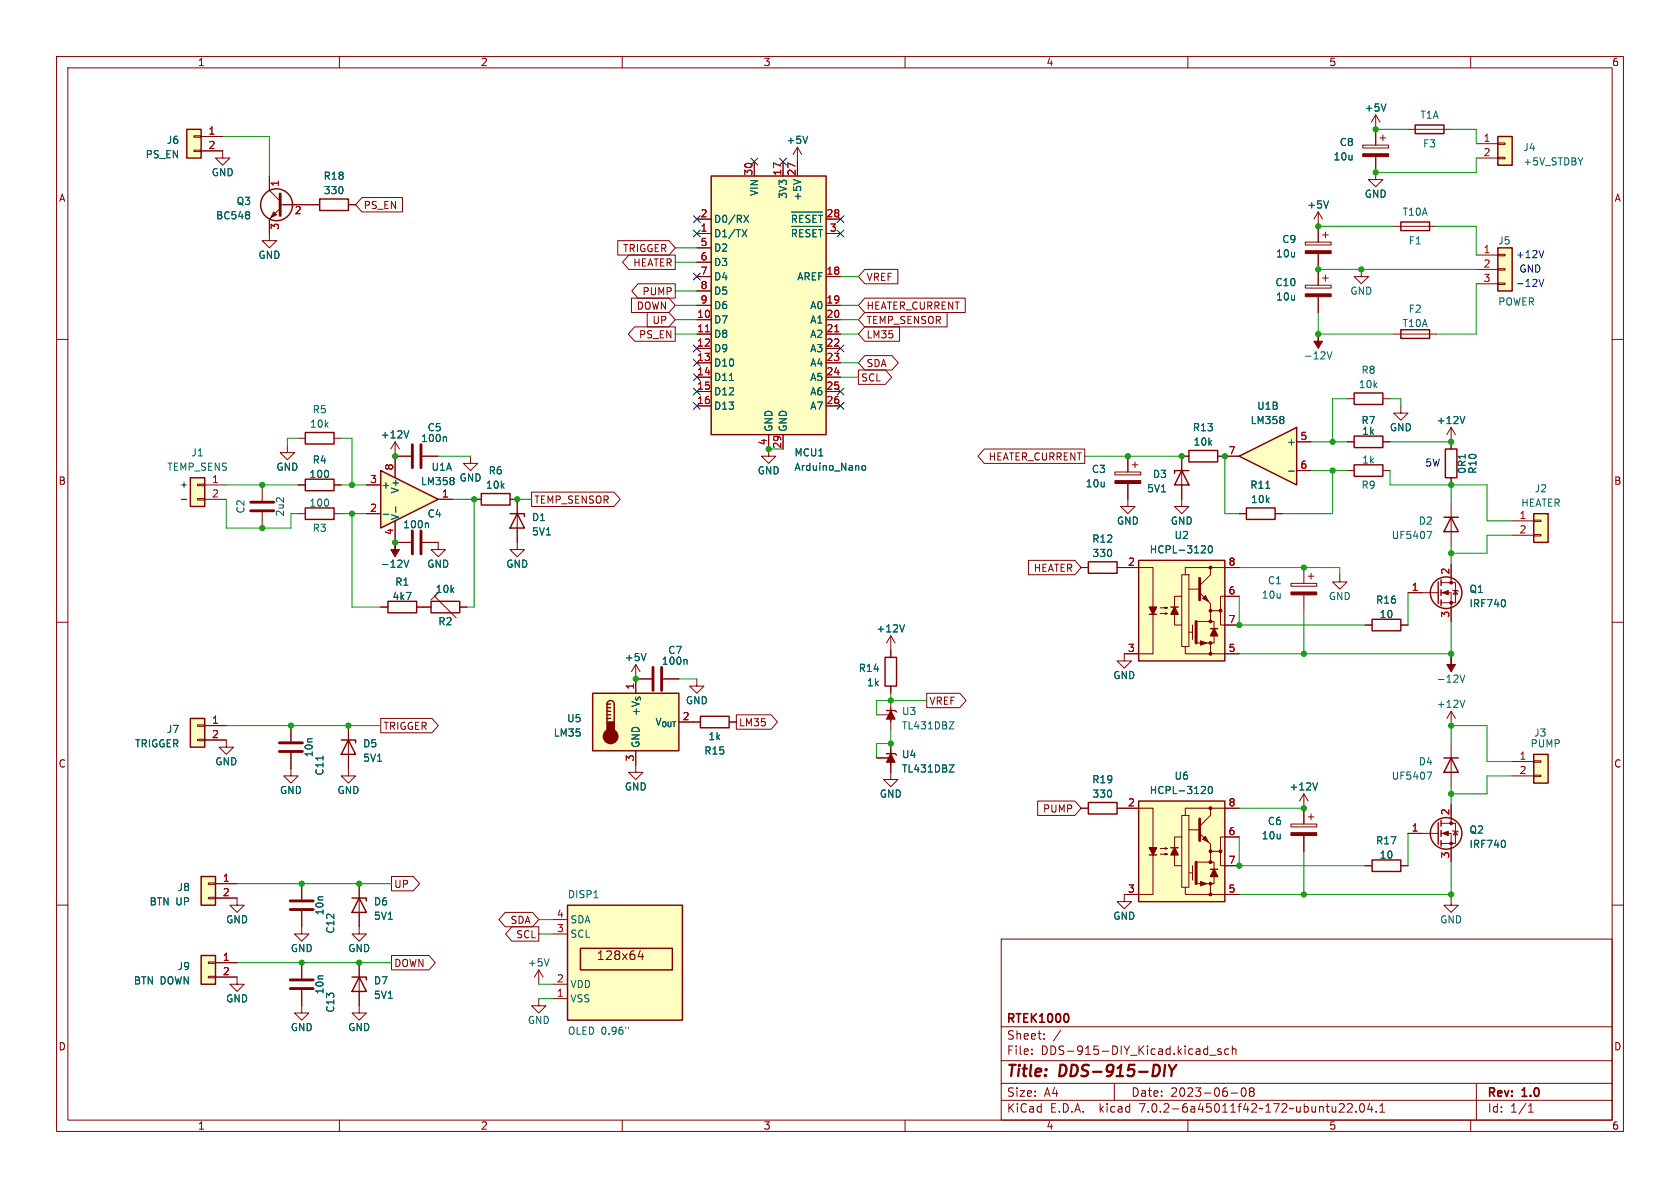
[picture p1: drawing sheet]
<svg xmlns="http://www.w3.org/2000/svg" width="297mm" height="210mm" viewBox="0 0 297 210" stroke-linecap="round" stroke-linejoin="round" font-family="sans-serif">
<g fill="none" stroke="#840000" stroke-width=".18">
<path d="M10 10h277v190h-277zM12 12h273v186h-273zM60 10v2M110 10v2M160 10v2M210 10v2M260 10v2M10 60h2M285 60h2M238.1 70.5h1.3M244.5 70.5h1.2M256.5 75.6l.8 1.2"/>
<path d="M256.5 75.6v2.5M256.5 75.6l-.7 1.2M197.1 83.4h4.6v.5h-4.6zM199.4 85.5v4h-1.3l1.3 1.3 1.3-1.3h-1.3M199.4 80.6v2.8M200.2 82.2h1M200.7 81.7v1M210.2 80.6h-1.3v8.9h-1.3l1.3 1.3 1.3-1.3h-1.3M215.3 80.6h1.2M219.1 90.8h1.2M225.4 90.8h1.3M10 110h2"/>
<path d="M191.1 100.3h1.3M197.5 100.3h6.3v15.3h-5v1.2h-1.3l1.3 1.3 1.2-1.3h-1.2M205.1 108.5h1.3l-.4 .1v-.3l.4 .2M205.1 107.4h1.3l-.4 .2v-.3l.4 .1M207.6 108.6v1.9h1.3M208.9 105.4h-1.3v1.9M208.9 101.6h1.3v12.7h-1.3zM209.5 101.6h.1M209.5 100.3v1.3zM209.5 114.3v1.3h9.6M209.5 100.3h9.6M210.2 111.8h.6"/>
<path d="M210.2 104.1h1.8M210.8 110.5v2.5M211.5 109.9h3.1v1.2M214 100.3v1.3l-1.9 1.9M214 106.7v3.2M214 113.7v1.9M214 108h1.8M214.6 112.4v1.3h-3.1M219.1 105.4h-3.3v5.1h3.3M228.2 103.1h4.6v.5h-4.6zM230.5 100.3v2.8M230.5 105.2v2.8"/>
<path d="M231.3 101.9h1M231.8 101.3v1.1M285 110h2M10 160h2M53.3 156.2v2.8M63.5 156.2v8.9h1.3l-1.3 1.3-1.3-1.3h1.3M285 160h2M36.8 172.6h1.3v.2h-1.3zM36.8 170.1h1.3v.2h-1.3zM38.1 172.7h3.8v1.3h1.3l-1.3 1.3-1.3-1.3h1.3M38.1 170.2h3.8M53.3 161v4.1h1.3l-1.3 1.3-1.2-1.3h1.2"/>
<path d="M95.2 176.5v1.3h1.3l-1.3 1.3-1.2-1.3h1.2M95.2 171.5l-.7 1.2M95.2 171.5v2.5M95.2 171.5l.8 1.2M97.8 176.5h2.5M97.8 174h2.5M97.8 165.1h2.5M97.8 162.6h2.5M177 166h108v32h-108zM60 198v2M110 198v2M160 198v2"/>
<path d="M177 194.5h108M177 191.5h108M177 187.5h108M177 181.5h108M182.4 186.3v.1M182.4 185.5v.1M184.6 183.6v.1M184.6 182.8v.1M197 191.5v3M210 198v2M213.9 186.5h1.1M215.9 185.5l-.4-.1-.2 .2 .1 .2 .5 .2v.3h-.6"/>
<path d="M217.2 185.5l-.4-.1-.3 .3v.4l.1 .2h.6M217.6 193.2h1.2M217.9 185.5l.2-.1 .3 .1 .1 .9M217.9 184.9v1.5M219.6 192.4l.2-.1a.81 .81 0 0 1 .6 .6 .81 .81 0 0 1-.3 .8l-.2 .1a.81 .81 0 0 1-.6-.6 .81 .81 0 0 1 .3-.8zM221.1 192.9l-.2-.2 .2-.4h.3l.3 .3-.3 .3M221.1 192.9l-.2 .3v.5l.2 .1h.3l.3-.3-.1-.4-.2-.2M221.1 192.9h.3M237.5 195.2l.1 .2v.3l-.9 .9h.9M238.2 195.2l.6-.1 .2 .1 .1 .3-1 1.1h1M239.7 196.5v.1M240.5 195.2l.2-.1a.81 .81 0 0 1 .6 .6 .81 .81 0 0 1-.3 .8l-.1 .1a.81 .81 0 0 1-.4-1.4z"/>
<path d="M242.1 195l-.3 1.1h.9M242.5 195.6v1M243.3 196.5v.1M243.9 196.6h.9M243.9 195.5l.5-.4v1.5M260 198v2M261 191.5v6.5M270.2 196.6h.9M270.2 195.5l.4-.4v1.5"/>
</g>
<path d="M206 188.2l-.3 2M206.6 188.2l.6 1.1M207.2 189.3l-.1 .9M208 188.2l-.8 1.1" fill="none" stroke="#840000" stroke-width=".4"/>
<g fill="#ffffc2" stroke="#ffffc2" stroke-width=".18">
<path d="M100.3 160h20.3v20.3h-20.3z"/>
<path d="M201.3 99.1h15.2v17.7h-15.2z"/>
<path d="M35.6 168.9h2.5v5.1h-2.5z"/>
</g>
<g fill="none" stroke="#840000" stroke-width=".25">
<path d="M210.2 79.6h5.1v2.1h-5.1zM239.4 69.5h5.1v2h-5.1zM192.4 99.3h5.1v2h-5.1zM201.3 99.1h15.2v17.7h-15.2zM208.9 83.2l1.3 2.5h-2.6zM210.2 83.2h-2.6v.5M220.3 89.8h5.1v2h-5.1zM203.2 108.6h1.3M207 107.3h1.3M214 111.1h1.3M62.2 158.8h2.6v.5M63.5 158.8l1.3 2.5h-2.6z"/>
<path d="M35.6 168.9h2.5v5.1h-2.5zM100.3 160h20.3v20.3h-20.3zM102.6 167.6h16.3v3.9h-16.3z"/>
</g>
<path d="M113.2 168l-.4 1.1h1M113.6 168.6v1" fill="none" stroke="#840000" stroke-width=".19"/>
<path d="M259 73.6l-.5 1.3M212.9 96.5l.2 .2v.3l-.8 .7h.8M213.7 96.6l.2-.1a.68 .68 0 0 1 .4 .6 .68 .68 0 0 1-.4 .6l-.2-.1-.1-.3zM105 158.7h.7M97.1 169.5l-.5 1.3M111.1 181.6v.2" fill="none" stroke="#006464" stroke-width=".18"/>
<path d="M211.5 109.9v3.8M212.1 102.2v3.8M51.3 159.3h4.1M51.3 160.8h4.1" fill="none" stroke="#840000" stroke-width=".51"/>
<g fill="#840000" stroke="#840000" stroke-width=".18">
<path d="M197.1 85h4.6v.5h-4.6z"/>
<path d="M212.1 104.8l1.9 1.9z"/>
<path d="M212.2 113.3l1.2 .4-1.2 .3z"/>
<path d="M212.6 105.8l.5-.5 .5 1z"/>
<path d="M228.2 104.6h4.6v.6h-4.6z"/>
<circle cx="214" cy="115.6" r=".25"/>
<circle cx="214" cy="113.7" r=".25"/>
<circle cx="214" cy="109.9" r=".25"/>
<circle cx="214" cy="107.9" r=".25"/>
<circle cx="214" cy="100.3" r=".25"/>
<circle cx="215.8" cy="107.9" r=".25"/>
</g>
<g fill="#840000" stroke="#840000" stroke-width=".25">
<path d="M203.2 107.3h1.3l-.7 1.3z"/>
<path d="M207.6 107.3l.7 1.3h-1.3z"/>
<path d="M214.6 111.1l.7 1.3h-1.3z"/>
</g>
<path d="M219.1 80.6l10.1-5v10.1z" fill="#ffffc2"/>
<g fill="none" stroke="#840000" stroke-width=".25">
<path d="M33 22.9h2.6v5h-2.6zM56.5 35.2h5.1v2h-5.1zM125.7 31.1h20.3v45.7h-20.3zM247.6 39.2h5.1v1.6h-5.1zM250.2 22.1h5.1v1.5h-5.1zM264.8 24.1h2.5v5.1h-2.5zM247.6 58.3h5.1v1.5h-5.1zM264.8 43.8h2.5v7.6h-2.5zM239.4 77.1h5.1v2h-5.1zM255.5 79.4h2.1v5.1h-2.1zM85.1 87.2h5.1v2.1h-5.1zM90.2 90.8h2.5v.5"/>
<path d="M91.4 90.8l1.3 2.5h-2.5zM219.1 80.6l10.1-5v10.1zM271.1 90.8h2.6v5.1h-2.6zM156.5 116.2h2v5.1h-2zM123.8 126.6h5.1v2.1h-5.1zM156.7 133.2h1.5l.3 .3M156.7 125.6h1.5l.3 .3M35.6 154.9h2.5v5.1h-2.5zM192.4 141.9h5.1v2h-5.1zM201.3 141.6h15.2v17.8h-15.2zM203.2 151.1h1.3M207 149.9h1.3"/>
<path d="M214 153.7h1.3M62.2 172.7h2.6v.5M63.5 172.7l1.3 2.6h-2.6z"/>
<circle cx="48.9" cy="36.2" r="2.82"/>
</g>
<g fill="none" stroke="#840000" stroke-width=".18">
<path d="M34.3 26.5h1.3v.3h-1.3zM34.3 24h1.3v.3h-1.3zM35.6 26.7h3.8v1.2h1.2l-1.2 1.3-1.3-1.3h1.3M35.6 24.1h3.8M47.6 31.1v2.6l1.9 1.9M49.5 36.8l-1.9 1.9v2.6M49.5 36.2h7M61.6 36.2h1.3M123.2 38.7h2.5M133.3 28.6v2.5M138.4 28.6v2.5M141 26v5.1"/>
<path d="M141 26l-.8 1.3M141 26l.7 1.3M146 38.7h2.6M233 37.5v5.3M233 37.5l-.7 1.2M233 37.5l.8 1.2M240.9 25.7h4.6v.5h-4.6zM243.2 27.7v4.1h1.3l-1.3 1.2-1.3-1.2h1.3M243.2 20.3l-.8 1.3M243.2 20.3v5.4M243.2 20.3l.8 1.3M244 24.4h1"/>
<path d="M244.5 23.9v1M248.9 22.9h7.6M261 25.4h3.8M261 27.9h3.8M264.8 27.8h1.3v.3h-1.3zM264.8 25.3h1.3v.2h-1.3zM123.2 41.3h2.5M123.2 56.5h2.5M123.2 59.1h2.5M123.2 48.9h2.5M123.2 54h2.5M123.2 43.8h2.5"/>
<path d="M123.2 46.4h2.5M123.2 51.4h2.5M146 41.3h2.6M146 56.5h2.6M146 59.1h2.6M146 48.9h2.6M146 54h2.6M230.8 50.4h4.5v.5h-4.5zM230.8 42.8h4.5v.5h-4.5zM233 44.8v5.6M233 52.5v2.7M233.8 49.1h1"/>
<path d="M233.8 41.5h1M234.3 41v1M234.3 48.6v1.1M240.7 47.6v1.3h1.2l-1.2 1.3-1.3-1.3h1.3M246.4 59.1h7.6M246.4 40h7.6M261 45.1h3.8M261 47.6h3.8M261 50.2h3.8M264.8 50h1.3v.3h-1.3zM264.8 47.5h1.3v.3h-1.3zM264.8 45h1.3v.2h-1.3z"/>
<path d="M123.2 61.6h2.5M123.2 64.1h2.5M123.2 66.7h2.5M123.2 69.2h2.5M123.2 71.8h2.5M135.9 76.8v3.8h1.3l-1.3 1.3-1.3-1.3h1.3M138.4 76.8v2.6M146 61.6h2.6M146 64.1h2.6M146 66.7h2.6M146 69.2h2.6M146 71.8h2.6"/>
<path d="M229.2 78.1h2.6M238.1 78.1h1.3M244.5 78.1h1.2M247.6 71.8v1.2h-1.2l1.2 1.3 1.3-1.3h-1.3M256.5 78.1v1.3M83.8 88.3h1.3M90.2 88.3h1.2v8.9h1.3l-1.3 1.2-1.2-1.2h1.2M216.5 80.6h2.6M229.2 83.2h2.6M256.5 84.5v1.2M267.3 92.1h3.8M267.3 94.6h3.8"/>
<path d="M271.1 94.5h1.3v.2h-1.3zM271.1 91.9h1.3v.3h-1.3zM157.5 112.4v3.8M157.5 112.4l-.8 1.3M157.5 112.4l.7 1.3M40 130.8v1.3h1.3l-1.3 1.3-1.3-1.3h1.3M122.6 127.6h1.2M128.9 127.6h1.3M154.9 134h2.6M154.9 126.4h2.6M157.5 132.7v2.6M157.5 125.1v2.5"/>
<path d="M157.5 131.4v6.4h1.2l-1.2 1.3-1.3-1.3h1.3M157.5 121.3v1.3M157.5 123.8v5.1M36.8 158.6h1.3v.3h-1.3zM36.8 156.1h1.3v.2h-1.3zM38.1 158.8h3.8v1.2h1.3l-1.3 1.3-1.3-1.3h1.3M38.1 156.2h3.8M191.1 142.9h1.3M197.5 142.9h6.3v15.2h-5v1.3h-1.3l1.3 1.3 1.2-1.3h-1.2M205.1 151h1.3l-.4 .1v-.2l.4 .1M205.1 150h1.3l-.4 .1v-.2l.4 .1M207.6 151.1v1.9h1.3"/>
<path d="M208.9 148h-1.3v1.9M208.9 144.1h1.3v12.7h-1.3zM209.5 144.1h.1M209.5 142.9v1.2zM209.5 156.8v1.3h9.6M209.5 142.9h9.6M210.2 154.3h.6M210.2 146.7h1.8M210.8 153v2.6M211.5 152.4h3.1v1.3M214 142.9v1.2l-1.9 2M214 149.2v3.2"/>
<path d="M214 156.2v1.9M214 150.5h1.8M214.6 154.9v1.3h-3.1M219.1 148h-3.3v5h3.3M230.5 140.3l.8 1.3M230.5 140.3v2.6M230.5 140.3l-.8 1.3M53.3 175v4.1h1.3l-1.3 1.2-1.2-1.2h1.2M53.3 170.2v2.8M63.5 170.2v8.9h1.3l-1.3 1.2-1.3-1.2h1.3"/>
</g>
<g fill="none" stroke="#006464" stroke-width=".18">
<path d="M245 18.4l-.4 1.2M44.1 37.5v.3M44.1 38.1v.5M131.5 38.1l.8 1.2M132.3 38.1l-.8 1.2M139.9 37.5h5.5M140.3 31.7l1.3 .5M140.8 38.3l-.2-.2h-.5v1.2M142 38.1h-.6v1.2M142.8 24.1l-.4 1.3M143.2 38.1h-.5l-.2 .2M144.3 38.1h-.6v1.2"/>
<path d="M144.7 38.1h.7M145.1 38.1v1.2M234.9 35.5l-.5 1.3M131.2 40.6l.8 1.3M132 40.6l-.8 1.3M139.9 40h5.5M140.1 40.6v1.3M141.4 40.6v1.3M143.7 40.6v1.3M145.1 40.6v1.3M234.6 62.2l.4 1.3 .5-1.3M152.4 82.4l.2-.1 .4 .1v.5l-.1 .2h-.3l-.2-.1z"/>
<path d="M227.8 83.3h1M159.9 110.4l-.4 1.3M167.8 135.2h.8l-.8 1.3h.8M167.8 127.6h.8l-.8 1.3h.8M212.9 139l.2 .3v.3l-.8 .7h.8M213.7 139.1l.2-.1a.68 .68 0 0 1 .4 .7 .68 .68 0 0 1-.4 .6l-.2-.1-.1-.4zM232.9 138.4l-.4 1.3"/>
</g>
<g fill="#ffffc2" stroke="#ffffc2" stroke-width=".18">
<path d="M35.6 154.9h2.5v5.1h-2.5z"/>
<path d="M33 22.9h2.6v5h-2.6z"/>
<path d="M271.1 90.8h2.6v5.1h-2.6z"/>
<path d="M125.7 31.1h20.3v45.7h-20.3z"/>
<path d="M264.8 43.8h2.5v7.6h-2.5z"/>
<path d="M264.8 24.1h2.5v5.1h-2.5z"/>
<path d="M201.3 141.6h15.2v17.8h-15.2z"/>
</g>
<path d="M49.5 34.3v3.8M211.5 152.4v3.8M212.1 144.8v3.8M51.3 174.8h4.1M51.3 173.2h4.1" fill="none" stroke="#840000" stroke-width=".51"/>
<g fill="#840000" stroke="#840000" stroke-width=".18">
<path d="M48.4 37.5l.5 .5-1 .5z"/>
<path d="M157.5 133.2l.7 1.5h-1.5z"/>
<path d="M230.8 51.9h4.5v.6h-4.5z"/>
<path d="M233 59.1v1.2h.8l-.8 1.3-.7-1.3h.7z"/>
<path d="M157.5 125.6l.7 1.5h-1.5z"/>
<path d="M240.9 27.2h4.6v.5h-4.6z"/>
<path d="M230.8 44.3h4.5v.5h-4.5z"/>
<path d="M212.1 147.3l1.9 1.9z"/>
<path d="M212.2 155.8l1.2 .4-1.2 .4z"/>
<path d="M212.6 148.3l.5-.5 .5 1z"/>
<circle cx="214" cy="158.1" r=".25"/>
<circle cx="214" cy="156.2" r=".25"/>
<circle cx="214" cy="152.4" r=".25"/>
<circle cx="214" cy="150.5" r=".25"/>
<circle cx="214" cy="142.9" r=".25"/>
<circle cx="215.8" cy="150.5" r=".25"/>
</g>
<path d="M124.7 58.6h.7M147.6 58.6h.7" fill="none" stroke="#a90000" stroke-width=".18"/>
<g fill="#840000" stroke="#840000" stroke-width=".25">
<path d="M203.2 149.9h1.3l-.7 1.2z"/>
<path d="M207.6 149.9l.7 1.2h-1.3z"/>
<path d="M214.6 153.7l.7 1.2h-1.3z"/>
</g>
<path d="M67.3 83.2l10.2 5.1-10.2 5z" fill="#ffffc2"/>
<g fill="none" stroke="#840000" stroke-width=".25">
<path d="M54 76.5h5.1v2h-5.1zM33.7 84.5h2.5v5h-2.5zM54 89.8h5.1v2h-5.1zM54 84.7h5.1v2h-5.1zM67.3 83.2l10.2 5.1-10.2 5zM239.4 82.2h5.1v2h-5.1zM255.3 91.4h2.5M256.5 91.4l1.3 2.6h-2.5zM68.6 106.3h5.1v2h-5.1zM76.2 106.3h5.1v2h-5.1zM242.6 109.5h5v2h-5zM254.3 102.9v3.8"/>
<path d="M254.8 102.5v1M254.8 104.3v1M254.8 106v1.1M33.7 127h2.5v5.1h-2.5zM60.3 130.8h2.6v.5M61.6 130.8l1.3 2.6h-2.6zM104.8 122.6h15.2v10.1h-15.2zM107.3 124.5a.64 .64 0 0 1 .6-.7 .64 .64 0 0 1 .7 .7v3.1M107.3 127h.6M107.3 126.4h.6M107.3 125.7h.6M107.3 125.1h.6"/>
<path d="M107.3 124.5v3.1M107.3 124.5h.6M255.3 134h2.5M256.5 134l1.3 2.5h-2.5zM271.1 133.4h2.6v5h-2.6zM242.6 152h5v2.1h-5zM254.3 145.4v3.8M254.8 145v1.1M254.8 146.8v1M254.8 148.6v1"/>
<circle cx="255.7" cy="104.8" r="2.79"/>
<circle cx="255.7" cy="147.3" r="2.79"/>
</g>
<g fill="none" stroke="#840000" stroke-width=".18">
<path d="M35.6 24.1h3.8M35.6 26.7h3.8M47.6 38.7v3.8h1.3l-1.3 1.3-1.2-1.3h1.2M47.6 31.1v2.6M50.2 36.2h6.3M61.6 36.2h1.3M64 34.9h7.2v2.6h-7.2l-1.1-1.3zM123.2 38.7h2.5M133.3 28.6v2.5M138.4 28.6v2.5M141 28.6v2.5M146 38.7h2.6"/>
<path d="M243.2 22.9v2.8M243.2 27.7v2.8M109.2 42.5h9.1l1.1 1.3-1.1 1.3h-9.1zM111.2 45.1h8.2v2.5h-8.2l-1.1-1.2zM111.6 52.7h6.7l1.1 1.3-1.1 1.2h-6.7zM112.2 57.8h7.2v2.5h-7.2l-1.1-1.2zM112.8 50.2h6.6v2.5h-6.6l-1.1-1.3zM114.4 55.2h3.9l1.1 1.3-1.1 1.3h-3.9zM123.2 41.3h2.5M123.2 56.5h2.5M123.2 59.1h2.5M123.2 48.9h2.5"/>
<path d="M123.2 54h2.5M123.2 43.8h2.5M123.2 46.4h2.5M123.2 51.4h2.5M146 41.3h2.6M146 56.5h2.6M146 59.1h2.6M146 48.9h2.6M146 54h2.6M152.9 55.2h14.5v2.6h-14.5l-1.1-1.3zM152.9 57.8h6.1v2.5h-6.1l-1.1-1.2zM152.9 47.6h5.8v2.6h-5.8l-1.1-1.3z"/>
<path d="M152.9 52.7h17.7v2.5h-17.7l-1.1-1.2zM233 40v2.8M233 44.8v5.6M233 52.5v2.7M50.8 78.7v1.3h1.3l-1.3 1.3-1.3-1.3h1.3M52.7 77.5h1.3M59.1 77.5h1.2M69.8 78.1v6.4M69.8 78.1l-.7 1.3M69.8 78.1l.8 1.3M123.2 61.6h2.5M123.2 64.1h2.5"/>
<path d="M123.2 66.7h2.5M123.2 69.2h2.5M123.2 71.8h2.5M135.9 76.8v2.6M138.4 76.8v2.6M146 61.6h2.6M146 64.1h2.6M146 66.7h2.6M146 69.2h2.6M146 71.8h2.6M151.8 65.4h4.7l1.1 1.3-1.1 1.2h-4.7zM152.9 62.9h4.8l1.1 1.2-1.1 1.3h-4.8l-1.1-1.3z"/>
<path d="M174 79.4h17.8v2.5h-17.8l-1.1-1.3zM229.2 78.1h2.6M238.1 78.1h1.3M244.5 78.1h1.2M256.5 78.1v1.3M34.9 88.1h1.3v.3h-1.3zM34.9 85.6h1.3v.3h-1.3zM36.2 88.3h3.8M36.2 85.7h3.8M46.4 85.7v2.8M46.4 90.6v2.7M52.7 90.8h1.3"/>
<path d="M52.7 85.7h1.3M59.1 90.8h1.2M59.1 85.7h1.2M64.8 90.8h2.5M64.8 85.7h2.5M69.8 92.1v3.8h2.8M69.8 80.6h2.8M74.7 95.9h2.8v1.3h1.2l-1.2 1.2-1.3-1.2h1.3M74.7 80.6h2.8M77.5 88.3h2.5M83.2 80.6v1.3h1.3l-1.3 1.3-1.3-1.3h1.3M83.8 88.3h1.3"/>
<path d="M90.2 88.3h1.2v2.5M91.4 93.3v2.6M94 87h14.5l1.2 1.3-1.2 1.2h-14.5zM181.8 99.1h8.2l1.1 1.2-1.1 1.3h-8.2zM199.4 80.6v2.8M199.4 85.5v2.8M208.9 85.7v2.6M210.2 80.6h-1.3v2.6M215.3 80.6h3.8M219.1 90.8h1.2M225.4 90.8h1.3M229.2 83.2h2.6"/>
<path d="M238.1 83.2h1.3M244.5 83.2h1.2M256.5 84.5v1.2M256.5 88.9v7.6M256.5 99.7v3.3M67.3 107.3h1.3M73.7 107.3h2.5M76.2 106l1.3-1.2-.7 .6 3.8 3.8M81.3 107.3h1.2M112.4 117.5l-.8 1.2M112.4 117.5v5.1M112.4 117.5l.8 1.2"/>
<path d="M157.5 114.9v1.3M191.1 100.3h1.3M197.5 100.3h3.8M198.8 115.6h2.5M216.5 110.5h2.6M216.5 100.3h2.6M216.5 115.6h2.6M216.5 105.4h2.6M236.9 101.6v1.3h-1.3l1.3 1.2 1.2-1.2h-1.2M241.3 110.5h1.3M247.6 110.5h1.3M248.9 104.8h5.4"/>
<path d="M254.8 104.8h1.7v5.1M254.8 103h2.5v3.6h-2.5M256.8 104.3l.1 .1h.8l.1 .1M257.3 104.4l.4 .6h-.8zM34.9 130.7h1.3v.2h-1.3zM34.9 128.1h1.3v.3h-1.3zM36.2 128.3h3.8M36.2 130.8h3.8M51.4 133.1v4.1h1.3l-1.3 1.2-1.2-1.2h1.2M51.4 128.3v2.8M61.6 128.3v8.9h1.3l-1.3 1.2-1.3-1.2h1.3M67.3 127h9.1l1.1 1.3-1.1 1.2h-9.1z"/>
<path d="M112.4 132.7v3.8h1.3l-1.3 1.3-1.3-1.3h1.3M112.4 120h2.8M117.2 120h2.8M122.6 127.6h1.2M123.2 120v1.3h1.3l-1.3 1.3-1.3-1.3h1.3M128.9 127.6h1.3M130.2 126.4h6.1l1.1 1.2-1.1 1.3h-6.1zM154.9 134h2.6M157.5 121.3v1.3M157.5 131.4v5.1M163.8 122.6h5.9l1.1 1.2-1.1 1.3h-5.9zM256.5 125.7v2.6"/>
<path d="M256.5 131.4v7.7M256.5 125.7l.8 1.3M256.5 125.7l-.7 1.3M267.3 134.6h3.8M267.3 137.2h3.8M271.1 137h1.3v.3h-1.3zM271.1 134.5h1.3v.2h-1.3zM38.1 156.2h3.8M38.1 158.8h3.8M53.3 156.2v2.8M63.5 156.2v2.6M69.2 154.9h3.9l1.1 1.3-1.1 1.3h-3.9z"/>
<path d="M183.4 141.6h6.6l1.1 1.3-1.1 1.2h-6.6zM191.1 142.9h1.3M197.5 142.9h3.8M198.8 158.1h2.5M216.5 153h2.6M216.5 142.9h2.6M216.5 158.1h2.6M216.5 148h2.6M228.2 145.7h4.6v.5h-4.6zM230.5 142.9v2.8M230.5 147.7v2.8M231.3 144.4h1"/>
<path d="M231.8 143.9v1M241.3 153h1.3M247.6 153h1.3M248.9 147.3h5.4M254.8 147.3h1.7v5.1M254.8 145.5h2.5v3.6h-2.5M256.5 158.8v1.2h-1.2l1.2 1.3 1.3-1.3h-1.3M256.5 142.2v3.3M256.8 146.8l.1 .1h.8l.1 .2M257.3 146.9l.4 .7h-.8zM38.1 170.2h3.8M38.1 172.7h3.8"/>
<path d="M53.3 161v2.8M53.3 170.2v2.8M53.3 175v2.8M63.5 161.3v2.5M63.5 170.2v2.5M63.5 175.3v2.5M69.2 168.9h6.7l1.1 1.3-1.1 1.3h-6.7zM89.3 161.3h4.8l1.1 1.3-1.1 1.2h-4.8l-1.1-1.2zM90.5 163.8h4.7v2.6h-4.7l-1.1-1.3z"/>
</g>
<g fill="none" stroke="#006464" stroke-width=".18">
<path d="M245 18.4l-.4 1.2M44.1 37.5v.3M44.1 38.1v.5M131.5 38.1l.8 1.2M132.3 38.1l-.8 1.2M139.9 37.5h5.5M140.3 31.7l1.3 .5M140.8 38.3l-.2-.2h-.5v1.2M142 38.1h-.6v1.2M142.8 24.1l-.4 1.3M143.2 38.1h-.5l-.2 .2M144.3 38.1h-.6v1.2"/>
<path d="M144.7 38.1h.7M145.1 38.1v1.2M234.9 35.5l-.5 1.3M131.2 40.6l.8 1.3M132 40.6l-.8 1.3M139.9 40h5.5M140.1 40.6v1.3M141.4 40.6v1.3M143.7 40.6v1.3M145.1 40.6v1.3M72.3 76.2l-.5 1.2M78.7 77.2l.2 .2v.7"/>
<path d="M259 73.6l-.5 1.3M67.7 90.9h1M70 89.6v1M71.4 99l.4 1.3 .5-1.3M75.6 92.5l.1 .1v.7M152.4 82.4l.2-.1 .4 .1v.5l-.1 .2h-.3l-.2-.1zM212.9 96.5l.2 .2v.3l-.8 .7h.8M213.7 96.6l.2-.1a.68 .68 0 0 1 .4 .6 .68 .68 0 0 1-.4 .6l-.2-.1-.1-.3zM227.8 83.3h1M252.3 93.9h.8l-.5 1.3M114.2 115.5l-.4 1.3M121.3 116.6l.2 .2v.6"/>
<path d="M159.9 110.4l-.4 1.3M258.1 119.3l.4 1.3 .5-1.3M266 106.1l.1 .4-.1 .6M167.8 135.2h.8l-.8 1.3h.8M212.9 139l.2 .3v.3l-.8 .7h.8M213.7 139.1l.2-.1a.68 .68 0 0 1 .4 .7 .68 .68 0 0 1-.4 .6l-.2-.1-.1-.4zM232.9 138.4l-.4 1.3M252.3 136.5h.8l-.5 1.2M259 123.8l-.5 1.2M266 148.7l.1 .3-.1 .7"/>
</g>
<path d="M72.9 78.6v4.1M74.4 78.6v4.1M44.3 90.3h4.1M44.3 88.8h4.1M72.9 93.9v4M74.4 93.9v4M115.4 118v4M117 118v4M49.4 132.8h4.1M49.4 131.3h4.1" fill="none" stroke="#840000" stroke-width=".51"/>
<g fill="#840000" stroke="#840000" stroke-width=".18">
<path d="M69.8 95.9v1.3h.8l-.8 1.2-.7-1.2h.7z"/>
<path d="M228.2 147.2h4.6v.5h-4.6z"/>
<path d="M255 147.3l1-.4v.8z"/>
<path d="M256.5 116.2v1.3h.8l-.8 1.2-.7-1.2h.7z"/>
<path d="M255 104.8l1-.4v.8z"/>
<circle cx="256.5" cy="149.1" r=".25"/>
<circle cx="256.5" cy="145.5" r=".25"/>
<circle cx="256.5" cy="106.6" r=".25"/>
<circle cx="256.5" cy="103" r=".25"/>
</g>
<g fill="#ffffc2" stroke="#ffffc2" stroke-width=".18">
<path d="M33.7 127h2.5v5.1h-2.5z"/>
<path d="M271.1 133.4h2.6v5h-2.6z"/>
<path d="M104.8 122.6h15.2v10.1h-15.2z"/>
<path d="M33.7 84.5h2.5v5h-2.5z"/>
</g>
<g fill="#840000" stroke="#840000" stroke-width=".25">
<path d="M107.3 127.6h1.3v1.9h-1.3z"/>
<circle cx="107.9" cy="130.2" r="1.27"/>
</g>
<path d="M272.1 49.4l.4 1.2 .4-1.2M272.9 44.3l-.4 1.3M32.1 88.3h.9" fill="none" stroke="#0000c2" stroke-width=".18"/>
<g fill="none" stroke="#009600" stroke-width=".18">
<path d="M39.4 24.1h8.2v7M243.2 22.9h5.7M256.5 22.9h4.5v2.5M261 27.9v2.6h-17.8M119.4 56.5h3.8M119.4 59.1h3.8M119.4 51.4h3.8M119.4 54h3.8M119.4 43.8h3.8M119.4 46.4h3.8M148.6 56.5h3.2M148.6 59.1h3.2"/>
<path d="M148.6 54h3.2M148.6 48.9h3.2M233 55.2v3.9h13.4M233 40h13.4M233 47.6h28M254 40h7v5.1M261 50.2v8.9h-7M52.7 77.5h-1.9v1.2M60.3 77.5h1.9v8.2M135.9 79.4h2.5M148.6 66.7h3.2M148.6 64.1h3.2"/>
<path d="M231.8 78.1h6.3M238.1 70.5h-2.5v7.6M245.7 78.1h10.8M245.7 70.5h1.9v1.3M40 85.7h12.7M40 88.3v5h11.4v-2.5h1.3M60.3 85.7h4.5M60.3 90.8h4.5M62.2 90.8v16.5h5.1M77.5 80.6h5.7M80 88.3h3.8v19h-1.3M91.4 88.3h2.6"/>
<path d="M191.8 80.6h17.1M216.5 80.6v10.2h2.6M231.8 83.2h6.3M235.6 83.2v7.6h-8.9M245.7 83.2v2.5h17.2v6.4h4.4M256.5 85.7v3.2M256.5 96.5v3.2M267.3 94.6h-4.4v3.2h-6.4M219.1 100.3h17.8v1.3M219.1 115.6h37.4M219.1 105.4v5.1h22.2M230.5 108v7.6"/>
<path d="M248.9 104.8v5.7M256.5 109.9v6.3M40 128.3h27.3M120 120h3.2M157.5 128.9v2.5h-2.6v2.6M157.5 122.6v1.2M163.8 123.8h-8.9v2.6M256.5 131.4v-3.1h6.4v6.3h4.4M256.5 139.1v3.1M267.3 137.2h-4.4v3.1h-6.4M41.9 156.2h27.3M219.1 158.1h37.4"/>
<path d="M219.1 148v5h22.2M219.1 142.9h11.4M230.5 150.5v7.6M248.9 147.3v5.7M256.5 152.4v6.4M41.9 170.2h27.3M95.2 162.6h2.6M95.2 165.1h2.6M95.2 174h2.6M95.2 176.5h2.6"/>
</g>
<g fill="none" stroke="#000084" stroke-width=".18">
<path d="M122.6 38.1l1.2 1.2M123.8 38.1l-1.2 1.2M132.7 28l1.3 1.2M134 28l-1.3 1.2M137.8 28l1.2 1.2M139 28l-1.2 1.2M148 38.1l1.2 1.2M149.2 38.1l-1.2 1.2M122.6 48.3l1.2 1.2M122.6 40.7l1.2 1.2M123.8 48.3l-1.2 1.2M123.8 40.7l-1.2 1.2"/>
<path d="M148 40.7l1.2 1.2M149.2 40.7l-1.2 1.2M122.6 68.6l1.2 1.2M122.6 61l1.2 1.2M122.6 66.1l1.2 1.2M122.6 71.1l1.2 1.3M122.6 63.5l1.2 1.2M123.8 63.5l-1.2 1.2M123.8 66.1l-1.2 1.2M123.8 68.6l-1.2 1.2M123.8 61l-1.2 1.2M123.8 71.1l-1.2 1.3"/>
<path d="M148 71.1l1.2 1.3M148 68.6l1.2 1.2M148 61l1.2 1.2M149.2 71.1l-1.2 1.3M149.2 68.6l-1.2 1.2M149.2 61l-1.2 1.2"/>
</g>
<path d="M124.7 58.6h.7M147.6 58.6h.7" fill="none" stroke="#a90000" stroke-width=".18"/>
<g fill="#009600" stroke="#009600" stroke-width=".18">
<circle cx="256.5" cy="158.1" r=".46"/>
<circle cx="230.5" cy="142.9" r=".46"/>
<circle cx="230.5" cy="158.1" r=".46"/>
<circle cx="256.5" cy="140.3" r=".46"/>
<circle cx="219.1" cy="153" r=".46"/>
<circle cx="256.5" cy="85.7" r=".46"/>
<circle cx="256.5" cy="78.1" r=".46"/>
<circle cx="256.5" cy="97.8" r=".46"/>
<circle cx="256.5" cy="128.3" r=".46"/>
<circle cx="256.5" cy="115.6" r=".46"/>
<circle cx="235.6" cy="83.2" r=".46"/>
<circle cx="235.6" cy="78.1" r=".46"/>
<circle cx="219.1" cy="110.5" r=".46"/>
<circle cx="230.5" cy="115.6" r=".46"/>
<circle cx="230.5" cy="100.3" r=".46"/>
<circle cx="199.4" cy="80.6" r=".46"/>
<circle cx="216.5" cy="80.6" r=".46"/>
<circle cx="208.9" cy="80.6" r=".46"/>
<circle cx="233" cy="47.6" r=".46"/>
<circle cx="233" cy="40" r=".46"/>
<circle cx="243.2" cy="22.9" r=".46"/>
<circle cx="243.2" cy="30.5" r=".46"/>
<circle cx="240.7" cy="47.6" r=".46"/>
<circle cx="233" cy="59.1" r=".46"/>
<circle cx="135.9" cy="79.4" r=".46"/>
<circle cx="157.5" cy="123.8" r=".46"/>
<circle cx="157.5" cy="131.4" r=".46"/>
<circle cx="63.5" cy="170.2" r=".46"/>
<circle cx="53.3" cy="156.2" r=".46"/>
<circle cx="53.3" cy="170.2" r=".46"/>
<circle cx="63.5" cy="156.2" r=".46"/>
<circle cx="83.8" cy="88.3" r=".46"/>
<circle cx="69.8" cy="80.6" r=".46"/>
<circle cx="62.2" cy="85.7" r=".46"/>
<circle cx="112.4" cy="120" r=".46"/>
<circle cx="91.4" cy="88.3" r=".46"/>
<circle cx="69.8" cy="95.9" r=".46"/>
<circle cx="62.2" cy="90.8" r=".46"/>
<circle cx="61.6" cy="128.3" r=".46"/>
<circle cx="46.4" cy="85.7" r=".46"/>
<circle cx="46.4" cy="93.3" r=".46"/>
<circle cx="51.4" cy="128.3" r=".46"/>
</g>
<g font-size="2.8" fill="#840000">
<text x="178" y="190.8">Title:</text>
<text x="187.4" y="190.8">DDS-915-DIY</text>
</g>
<g font-size="2.1" fill="#840000">
<text x="105.4" y="169.9">128x64</text>
<text x="178" y="183.9">Sheet:</text>
<text x="178" y="181.1">RTEK1000</text>
<text x="186.2" y="183.9">/</text>
<text x="178" y="186.6">File:</text>
<text x="184" y="186.6">DDS-915-DIY_Kicad.kicad_sch</text>
<text x="178" y="196.8">KiCad</text>
<text x="178" y="194">Size:</text>
<text x="184.6" y="194">A4</text>
<text x="185.7" y="196.8">E.D.A.</text>
<text x="194.4" y="196.8">kicad</text>
<text x="200" y="194">Date:</text>
<text x="201.5" y="196.8">7.0.2-6a45011f42~172~ubuntu22.04.1</text>
<text x="206.9" y="194">2023-06-08</text>
<text x="263" y="194.2">Rev:</text>
<text x="263" y="196.8">Id:</text>
<text x="267" y="196.8">1/1</text>
<text x="269.2" y="194.2">1.0</text>
</g>
<g font-size="1.8" fill="#840000">
<text x="35" y="11.8">1</text>
<text x="85" y="11.8">2</text>
<text x="135" y="11.8">3</text>
<text x="185" y="11.8">4</text>
<text x="235" y="11.8">5</text>
<text x="285" y="11.8">6</text>
<text x="10.4" y="35.8">A</text>
<text x="285.4" y="35.8">A</text>
<text x="64.3" y="37.1">PS_EN</text>
<text x="110" y="44.7">TRIGGER</text>
<text x="111.8" y="47.3">HEATER</text>
<text x="113.5" y="52.4">PUMP</text>
<text x="153.2" y="49.8">VREF</text>
<text x="112.4" y="54.9">DOWN</text>
<text x="112.9" y="60">PS_EN</text>
<text x="115.2" y="57.4">UP</text>
<text x="153.2" y="57.4">TEMP_SENSOR</text>
<text x="153.2" y="60">LM35</text>
<text x="153.2" y="54.9">HEATER_CURRENT</text>
<text x="153.2" y="65.1">SDA</text>
<text x="152.2" y="67.6">SCL</text>
<text x="174.7" y="81.6">HEATER_CURRENT</text>
<text x="10.3" y="85.8">B</text>
<text x="94.5" y="89.2">TEMP_SENSOR</text>
<text x="285.3" y="85.8">B</text>
<text x="182.6" y="101.2">HEATER</text>
<text x="164.3" y="124.7">VREF</text>
<text x="67.8" y="129.2">TRIGGER</text>
<text x="130.7" y="128.6">LM35</text>
<text x="10.3" y="135.8">C</text>
<text x="285.3" y="135.8">C</text>
<text x="184.3" y="143.8">PUMP</text>
<text x="69.7" y="157.1">UP</text>
<text x="90.1" y="163.5">SDA</text>
<text x="91.1" y="166">SCL</text>
<text x="69.7" y="171.1">DOWN</text>
<text x="10.3" y="185.8">D</text>
<text x="285.3" y="185.8">D</text>
<text x="35" y="199.8">1</text>
<text x="85" y="199.8">2</text>
<text x="135" y="199.8">3</text>
<text x="185" y="199.8">4</text>
<text x="235" y="199.8">5</text>
<text x="285" y="199.8">6</text>
</g>
<g font-size="1.8" fill="#a90000">
<text x="36.8" y="23.9">1</text>
<text x="36.8" y="26.4">2</text>
<text x="262.2" y="25.1">1</text>
<text x="262.2" y="27.7">2</text>
<text x="49.5" y="33.1" transform="rotate(-90 49.5 33.1)">1</text>
<text x="133.1" y="31.1" transform="rotate(-90 133.1 31.1)">30</text>
<text x="138.2" y="31.1" transform="rotate(-90 138.2 31.1)">17</text>
<text x="140.7" y="31.1" transform="rotate(-90 140.7 31.1)">27</text>
<text x="49.5" y="40.7" transform="rotate(-90 49.5 40.7)">3</text>
<text x="52" y="38.1">2</text>
<text x="123.8" y="41">1</text>
<text x="123.8" y="38.5">2</text>
<text x="146" y="38.5">28</text>
<text x="146.7" y="41">3</text>
<text x="123.8" y="43.6">5</text>
<text x="123.8" y="46.1">6</text>
<text x="262.2" y="44.8">1</text>
<text x="262.2" y="47.4">2</text>
<text x="123.8" y="48.6">7</text>
<text x="123.8" y="51.2">8</text>
<text x="123.8" y="53.7">9</text>
<text x="146" y="48.6">18</text>
<text x="146" y="53.7">19</text>
<text x="262.2" y="49.9">3</text>
<text x="123.2" y="56.3">10</text>
<text x="123.2" y="58.8">11</text>
<text x="146" y="56.3">20</text>
<text x="146" y="58.8">21</text>
<text x="123.2" y="61.3">12</text>
<text x="123.2" y="63.9">13</text>
<text x="146" y="61.3">22</text>
<text x="146" y="63.9">23</text>
<text x="123.2" y="66.4">14</text>
<text x="123.2" y="69">15</text>
<text x="123.2" y="71.5">16</text>
<text x="146" y="66.4">24</text>
<text x="146" y="69">25</text>
<text x="146" y="71.5">26</text>
<text x="229.8" y="77.9">5</text>
<text x="69.6" y="83.2" transform="rotate(-90 69.6 83.2)">8</text>
<text x="135.6" y="78.8" transform="rotate(-90 135.6 78.8)">4</text>
<text x="138.2" y="79.4" transform="rotate(-90 138.2 79.4)">29</text>
<text x="217.1" y="80.4">7</text>
<text x="229.8" y="82.9">6</text>
<text x="37.4" y="85.5">1</text>
<text x="37.4" y="88">2</text>
<text x="65.4" y="85.5">3</text>
<text x="78.1" y="88">1</text>
<text x="65.4" y="90.6">2</text>
<text x="69.6" y="94.6" transform="rotate(-90 69.6 94.6)">4</text>
<text x="268.6" y="91.8">1</text>
<text x="268.6" y="94.4">2</text>
<text x="199.4" y="100.1">2</text>
<text x="217.1" y="100.1">8</text>
<text x="256.3" y="101.6" transform="rotate(-90 256.3 101.6)">2</text>
<text x="217.1" y="105.2">6</text>
<text x="249.5" y="104.5">1</text>
<text x="217.1" y="110.2">7</text>
<text x="256.3" y="109.3" transform="rotate(-90 256.3 109.3)">3</text>
<text x="199.4" y="115.3">3</text>
<text x="217.1" y="115.3">5</text>
<text x="112.1" y="122" transform="rotate(-90 112.1 122)">1</text>
<text x="37.4" y="128">1</text>
<text x="37.4" y="130.6">2</text>
<text x="120.6" y="127.4">2</text>
<text x="112.1" y="134.7" transform="rotate(-90 112.1 134.7)">3</text>
<text x="268.6" y="134.4">1</text>
<text x="268.6" y="136.9">2</text>
<text x="199.4" y="142.6">2</text>
<text x="217.1" y="142.6">8</text>
<text x="217.1" y="147.7">6</text>
<text x="249.5" y="147.1">1</text>
<text x="256.3" y="144.2" transform="rotate(-90 256.3 144.2)">2</text>
<text x="39.3" y="156">1</text>
<text x="217.1" y="152.8">7</text>
<text x="256.3" y="151.8" transform="rotate(-90 256.3 151.8)">3</text>
<text x="39.3" y="158.5">2</text>
<text x="199.4" y="157.9">3</text>
<text x="217.1" y="157.9">5</text>
<text x="98.4" y="164.8">3</text>
<text x="98.4" y="162.3">4</text>
<text x="39.3" y="169.9">1</text>
<text x="39.3" y="172.5">2</text>
<text x="98.4" y="173.7">2</text>
<text x="98.4" y="176.3">1</text>
</g>
<g font-size="1.8" fill="#006464">
<text x="241.2" y="19.9">+5V</text>
<text x="251" y="21.1">T1A</text>
<text x="25.7" y="28.1">PS_EN</text>
<text x="29.4" y="25.6">J6</text>
<text x="139" y="25.6">+5V</text>
<text x="235.7" y="28.5">10u</text>
<text x="236.8" y="26">C8</text>
<text x="251.5" y="26.2">F3</text>
<text x="269.2" y="26.9">J4</text>
<text x="269.2" y="29.4">+5V_STDBY</text>
<text x="37.4" y="31.3">GND</text>
<text x="57.1" y="31.9">R18</text>
<text x="57.2" y="34.5">330</text>
<text x="134.2" y="34.8" transform="rotate(-90 134.2 34.8)">VIN</text>
<text x="139.3" y="35.3" transform="rotate(-90 139.3 35.3)">3V3</text>
<text x="141.8" y="35.6" transform="rotate(-90 141.8 35.6)">+5V</text>
<text x="241.2" y="35.1">GND</text>
<text x="38.1" y="38.9">BC548</text>
<text x="41.8" y="36.4">Q3</text>
<text x="126.2" y="39.6">D0/RX</text>
<text x="139.7" y="40.2">~{RESET}</text>
<text x="231" y="37">+5V</text>
<text x="247.9" y="38.3">T10A</text>
<text x="45.6" y="45.9">GND</text>
<text x="126.2" y="42.1">D1/TX</text>
<text x="126.2" y="44.6">D2</text>
<text x="126.2" y="47.2">D3</text>
<text x="139.7" y="42.7">~{RESET}</text>
<text x="225.5" y="45.7">10u</text>
<text x="226.6" y="43.1">C9</text>
<text x="249" y="43.4">F1</text>
<text x="264.8" y="43.4">J5</text>
<text x="126.2" y="49.7">D4</text>
<text x="126.2" y="52.3">D5</text>
<text x="140.8" y="49.7">AREF</text>
<text x="225.4" y="50.7">C10</text>
<text x="225.5" y="53.3">10u</text>
<text x="238.7" y="52.3">GND</text>
<text x="126.2" y="57.3">D7</text>
<text x="126.2" y="59.9">D8</text>
<text x="126.2" y="54.8">D6</text>
<text x="143.1" y="54.8">A0</text>
<text x="143.1" y="57.3">A1</text>
<text x="143.1" y="59.9">A2</text>
<text x="247.9" y="58">T10A</text>
<text x="249" y="55.4">F2</text>
<text x="264.8" y="54.2">POWER</text>
<text x="126.2" y="62.4">D9</text>
<text x="126.2" y="65">D10</text>
<text x="143.1" y="62.4">A3</text>
<text x="143.1" y="65">A4</text>
<text x="230.4" y="63.7">-12V</text>
<text x="126.2" y="67.5">D11</text>
<text x="126.2" y="70">D12</text>
<text x="143.1" y="67.5">A5</text>
<text x="143.1" y="70">A6</text>
<text x="240.1" y="68.8">10k</text>
<text x="240.6" y="66.2">R8</text>
<text x="54.7" y="75.8">10k</text>
<text x="55.2" y="73.2">R5</text>
<text x="67.2" y="77.7">+12V</text>
<text x="75.5" y="76.4">C5</text>
<text x="126.2" y="72.6">D13</text>
<text x="136.7" y="76.3" transform="rotate(-90 136.7 76.3)">GND</text>
<text x="139.3" y="76.3" transform="rotate(-90 139.3 76.3)">GND</text>
<text x="143.1" y="72.6">A7</text>
<text x="210.8" y="76.4">R13</text>
<text x="221" y="75.1">LM358</text>
<text x="222.2" y="72.6">U1B</text>
<text x="240.6" y="75.1">R7</text>
<text x="240.8" y="77">1k</text>
<text x="245.7" y="76.4">GND</text>
<text x="253.9" y="75.1">+12V</text>
<text x="29.5" y="83.4">TEMP_SENS</text>
<text x="33.8" y="80.8">J1</text>
<text x="48.8" y="83.4">GND</text>
<text x="55.2" y="82.1">R4</text>
<text x="74.4" y="78.3">100n</text>
<text x="76.2" y="83.4">U1A</text>
<text x="140.4" y="83.4">Arduino_Nano</text>
<text x="140.4" y="80.8">MCU1</text>
<text x="193" y="83.8">C3</text>
<text x="210.9" y="78.9">10k</text>
<text x="227.4" y="78.9">+</text>
<text x="240.8" y="82.1">1k</text>
<text x="259.3" y="83.8" transform="rotate(-90 259.3 83.8)">0R1</text>
<text x="261.2" y="83.8" transform="rotate(-90 261.2 83.8)">R10</text>
<text x="54.6" y="89.7">100</text>
<text x="54.6" y="84.6">100</text>
<text x="67.4" y="86.6">+</text>
<text x="70.7" y="87.4" transform="rotate(-90 70.7 87.4)">V+</text>
<text x="74.4" y="85.9">LM358</text>
<text x="81.2" y="85.3">GND</text>
<text x="85.8" y="86.6">10k</text>
<text x="86.3" y="84">R6</text>
<text x="133.9" y="84">GND</text>
<text x="191.9" y="86.3">10u</text>
<text x="202.7" y="87.2">5V1</text>
<text x="203.8" y="84.6">D3</text>
<text x="221" y="86.6">R11</text>
<text x="221.1" y="89.1">10k</text>
<text x="240.6" y="86.6">R9</text>
<text x="268.9" y="89.7">HEATER</text>
<text x="271.3" y="87.2">J2</text>
<text x="43.4" y="90.8" transform="rotate(-90 43.4 90.8)">C2</text>
<text x="50.4" y="91.4" transform="rotate(-90 50.4 91.4)">2u2</text>
<text x="55.2" y="94.2">R3</text>
<text x="70.7" y="91.9" transform="rotate(-90 70.7 91.9)">V-</text>
<text x="71.2" y="93.5">100n</text>
<text x="75.5" y="91.6">C4</text>
<text x="94" y="92.3">D1</text>
<text x="94" y="94.8">5V1</text>
<text x="197.4" y="92.9">GND</text>
<text x="206.9" y="92.9">GND</text>
<text x="207.6" y="95.4">U2</text>
<text x="246" y="95.4">UF5407</text>
<text x="250.8" y="92.9">D2</text>
<text x="67.2" y="100.5">-12V</text>
<text x="75.5" y="100.5">GND</text>
<text x="89.4" y="100.5">GND</text>
<text x="193" y="96.1">R12</text>
<text x="193.1" y="98.6">330</text>
<text x="203.2" y="98">HCPL-3120</text>
<text x="69.3" y="106.2">4k7</text>
<text x="69.8" y="103.7">R1</text>
<text x="77" y="105">10k</text>
<text x="223" y="106">10u</text>
<text x="224.1" y="103.4">C1</text>
<text x="234.9" y="106.2">GND</text>
<text x="243.2" y="106.9">R16</text>
<text x="259.7" y="105">Q1</text>
<text x="259.7" y="107.5">IRF740</text>
<text x="77.4" y="110.7">R2</text>
<text x="154.9" y="112">+12V</text>
<text x="243.8" y="109.4">10</text>
<text x="110.4" y="117">+5V</text>
<text x="116.9" y="117.7">100n</text>
<text x="118.1" y="115.8">C7</text>
<text x="151.8" y="118.9">R14</text>
<text x="121.2" y="124.7">GND</text>
<text x="153.2" y="121.5">1k</text>
<text x="196.8" y="120.2">GND</text>
<text x="253.9" y="125.3">+12V</text>
<text x="253.9" y="120.8">-12V</text>
<text x="29.4" y="129.7">J7</text>
<text x="97.8" y="130.4">LM35</text>
<text x="100.2" y="127.8">U5</text>
<text x="113.2" y="126.8" transform="rotate(-90 113.2 126.8)">+V_{S}</text>
<text x="115.7" y="128.5">V_{OUT}</text>
<text x="125.2" y="131">1k</text>
<text x="159.4" y="126.6">U3</text>
<text x="159.4" y="129.1">TL431DBZ</text>
<text x="271.2" y="130.4">J3</text>
<text x="23.8" y="132.3">TRIGGER</text>
<text x="38" y="135.4">GND</text>
<text x="55.4" y="133.9" transform="rotate(-90 55.4 133.9)">10n</text>
<text x="57.3" y="137.2" transform="rotate(-90 57.3 137.2)">C11</text>
<text x="64.1" y="132.3">D5</text>
<text x="64.1" y="134.8">5V1</text>
<text x="113.2" y="132.2" transform="rotate(-90 113.2 132.2)">GND</text>
<text x="124.5" y="133.5">R15</text>
<text x="159.4" y="134.2">U4</text>
<text x="159.4" y="136.7">TL431DBZ</text>
<text x="207.6" y="138">U6</text>
<text x="246" y="138">UF5407</text>
<text x="250.8" y="135.4">D4</text>
<text x="270.5" y="132.3">PUMP</text>
<text x="49.4" y="140.5">GND</text>
<text x="59.6" y="140.5">GND</text>
<text x="110.4" y="139.9">GND</text>
<text x="155.5" y="141.2">GND</text>
<text x="193" y="138.6">R19</text>
<text x="193.1" y="141.2">330</text>
<text x="203.2" y="140.5">HCPL-3120</text>
<text x="227.9" y="139.9">+12V</text>
<text x="223" y="148.5">10u</text>
<text x="224.1" y="146">C6</text>
<text x="243.2" y="149.4">R17</text>
<text x="259.7" y="147.5">Q2</text>
<text x="243.8" y="152">10</text>
<text x="259.7" y="150.1">IRF740</text>
<text x="26.4" y="160.2">BTN UP</text>
<text x="31.3" y="157.7">J8</text>
<text x="57.3" y="161.9" transform="rotate(-90 57.3 161.9)">10n</text>
<text x="66" y="160.2">D6</text>
<text x="100.3" y="158.9">DISP1</text>
<text x="39.9" y="163.4">GND</text>
<text x="59.2" y="165.1" transform="rotate(-90 59.2 165.1)">C12</text>
<text x="66" y="162.8">5V1</text>
<text x="100.8" y="165.9">SCL</text>
<text x="100.8" y="163.4">SDA</text>
<text x="196.8" y="162.8">GND</text>
<text x="254.5" y="163.4">GND</text>
<text x="31.3" y="171.6">J9</text>
<text x="51.3" y="168.5">GND</text>
<text x="61.5" y="168.5">GND</text>
<text x="93.3" y="171">+5V</text>
<text x="23.6" y="174.2">BTN DOWN</text>
<text x="39.9" y="177.4">GND</text>
<text x="57.3" y="175.8" transform="rotate(-90 57.3 175.8)">10n</text>
<text x="59.2" y="179.1" transform="rotate(-90 59.2 179.1)">C13</text>
<text x="66" y="174.2">D7</text>
<text x="66" y="176.7">5V1</text>
<text x="100.8" y="177.4">VSS</text>
<text x="100.8" y="174.8">VDD</text>
<text x="51.3" y="182.4">GND</text>
<text x="61.5" y="182.4">GND</text>
<text x="93.3" y="181.2">GND</text>
<text x="100.3" y="183.1">OLED 0.96&quot;</text>
</g>
<g font-size="1.8" fill="#0000c2">
<text x="268" y="45.7">+12V</text>
<text x="268" y="50.8">-12V</text>
<text x="268.6" y="48.3">GND</text>
<text x="251.8" y="82.6">5W</text>
<text x="31.7" y="86.4">+</text>
</g>
</svg>
